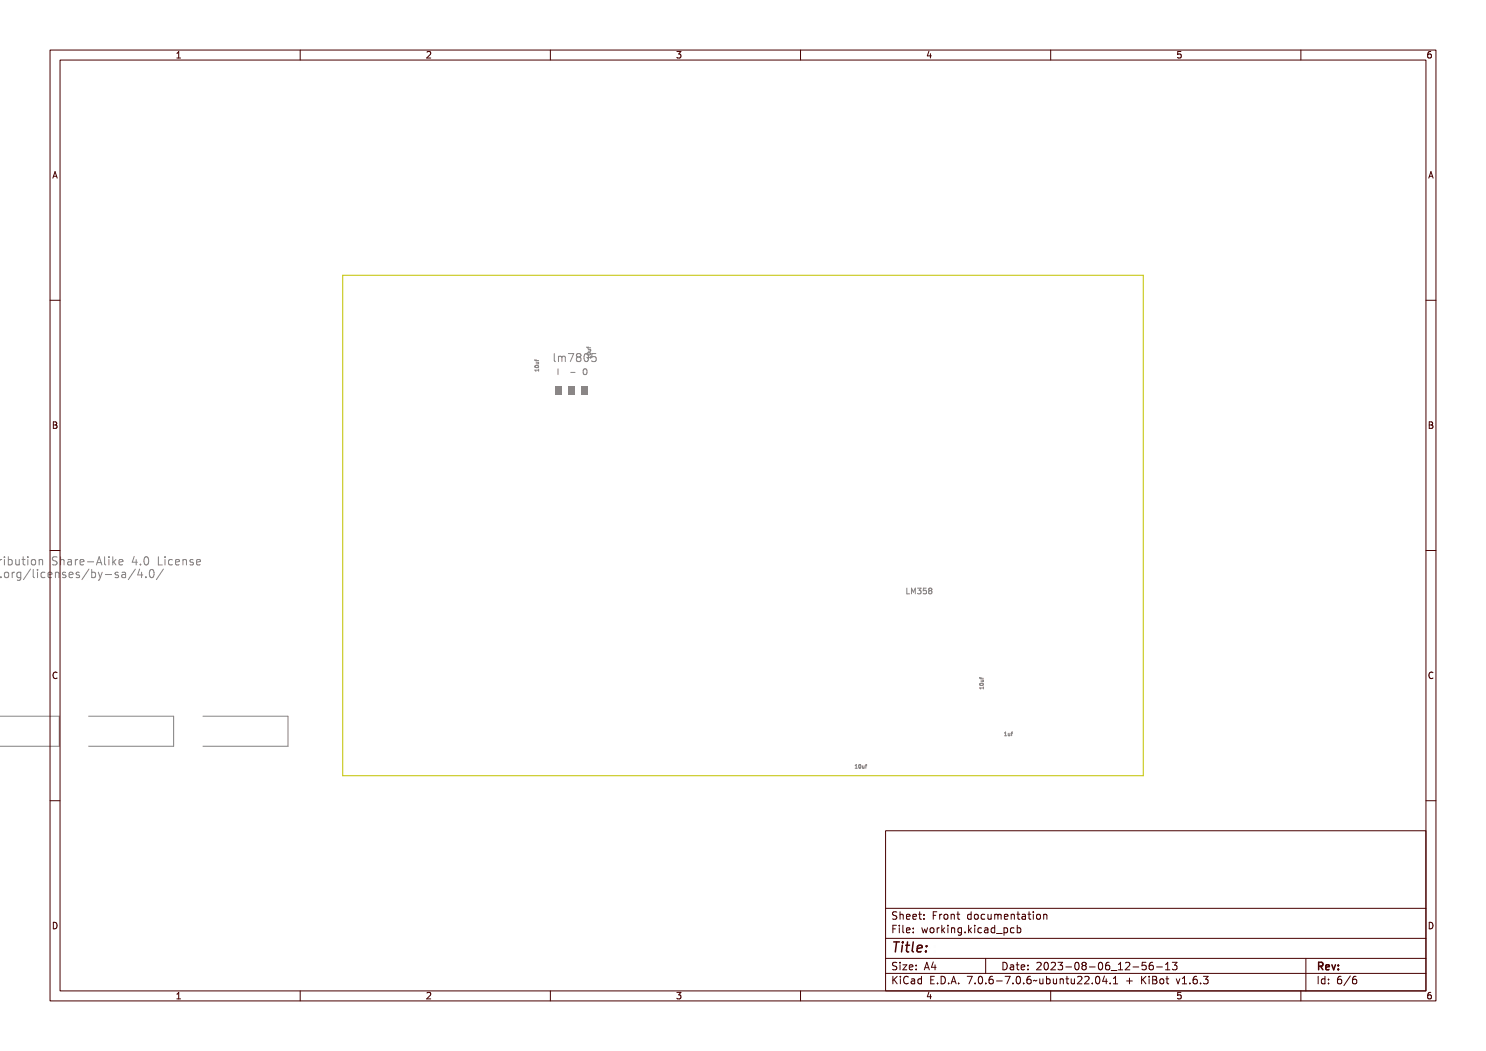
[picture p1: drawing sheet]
<svg xmlns="http://www.w3.org/2000/svg" width="297mm" height="210mm" viewBox="0 0 297 210" stroke-linecap="round" stroke-linejoin="round" font-family="sans-serif">
<g fill="none" stroke="#848484" stroke-width=".2">
<path d="M107 72l.1 .2 .2-.2v.2l.4 .1h-.4l-.1 .2zM107 74h.7v-.2v.4v-.1h-.6v.1zM107.1 73.3l.6 .1a.35 .35 0 0 1-.3 .3 .35 .35 0 0 1-.4-.3zM107.1 73.4a.32 .32 0 0 1 .6 .1 .33 .33 0 0 1-.6-.1zM107.2 72.6h.5v.1a.18 .18 0 0 1 0 .3 .18 .18 0 0 1-.2 .1h-.3l.5-.2zM110.4 70.8h.6v1.3l.4 .2v.2l-.5-.2-.1-1.3h-.4zM111.7 71.3l1 .1v1.1h-.1v-.9l-.2-.2-.1 .2v.9h-.2v-.9l-.1-.2-.1 .2v.9h-.2zM113 70.9h1l-.6 1.6h-.2l.5-1.4h-.7zM114.1 74.4h.8M114.4 71a.44 .44 0 0 1 .7-.1 .44 .44 0 0 1-.1 .7 .45 .45 0 0 1 .1 .7 .45 .45 0 0 1-.7 0 .45 .45 0 0 1 .2-.7l-.3-.2zM115.8 71a.56 .56 0 0 1 .6 0 .56 .56 0 0 1 .2 .7 .56 .56 0 0 1-.5 .8 .56 .56 0 0 1-.5-.8zM115.9 71.1a.65 .65 0 0 1 .4 1.1l-.1 .1a.61 .61 0 0 1-.4-1z"/>
<path d="M116.9 70.9h.8v.2h-.6v.4a.57 .57 0 0 1 .7 .7 .57 .57 0 0 1-.9 .2v-.2a.41 .41 0 0 0 .5 .1 .41 .41 0 0 0 .1-.6 .41 .41 0 0 0-.6 0zM117.3 69.3l.1 .2h.7M117.4 69.5l.1 .2 .2-.2v.2l.5 .1h-.5l-.1 .1zM117.4 71.4h.7l.1-.1v.4l-.1-.2h-.6v.2zM117.5 70.7l.7 .1a.35 .35 0 0 1-.4 .4 .35 .35 0 0 1-.4-.4zM117.5 70.9a.27 .27 0 0 1 .3-.2 .27 .27 0 0 1 .2 .3h-.4zM117.6 69.9h.5M117.6 69.3v.3M117.6 70.1h.6l-.1 .1a.18 .18 0 0 1 .1 .2 .18 .18 0 0 1-.2 .1h-.4l.5-.2zM118 69.9v.2M118.3 70.6h.8M118.5 71.3h.4l.3 .3-.1 .5-.6 .1"/>
<path d="M-.1 112.9h.3v.2h-.2M.1 114.4h.2v.3a.33 .33 0 0 1 .3-.3 .33 .33 0 0 1 .3 .3 .39 .39 0 0 0-.4-.1 .39 .39 0 0 0-.2 .4v.6h-.2zM.6 111.4h.2v.7a.58 .58 0 0 1 .9 .3 .58 .58 0 0 1-.7 .7l-.2-.2v.2h-.2zM.9 112.2l.1-.1a.43 .43 0 0 1 .4 .4 .43 .43 0 0 1-.4 .4l-.2-.2zM1.3 114.6l.3-.2 .3 .2v-.2h.2v1.2a.54 .54 0 0 1-.2 .5 .54 .54 0 0 1-.6-.1v-.2a.4 .4 0 0 0 .5 .1 .4 .4 0 0 0 .1-.5 .49 .49 0 0 1-.6 .1 .49 .49 0 0 1-.1-.6zM1.4 114.7l.1-.1a.42 .42 0 0 1 .4 .4 .42 .42 0 0 1-.4 .5l-.1-.3zM1.9 111.9h.2v.9l.2 .2 .3-.3v-.8h.2v1.2h-.2v-.2a.38 .38 0 0 1-.5 .2 .38 .38 0 0 1-.2-.5zM3.3 114h.2l-.8 1.8h-.3zM3.5 111.6h.2v.3h.4v.2h-.4v.7l.4 .1v.2h-.2a.33 .33 0 0 1-.4-.4v-.6h-.3v-.2h.3zM3.8 114h.5v1.3l.5 .2v.1l-.6-.1-.1-1.4h-.3zM4.6 111.9h.5v1h.4v.2h-1v-.2h.4v-.8h-.3zM4.9 111.4h.2v.3h-.2z"/>
<path d="M5.2 114.4h.5v1.1h.4v.1h-.9v-.1h.3v-.9h-.3zM5.5 114h.2v.2h-.2zM5.9 112a.57 .57 0 0 1 .9 .5 .57 .57 0 0 1-.9 .5l-.1-.5zM6.1 112.2l.1-.1a.43 .43 0 0 1 .4 .4 .43 .43 0 0 1-.4 .4l-.2-.2zM6.6 114.6a.42 .42 0 0 1 .5-.2 .42 .42 0 0 1 .3 .3 .43 .43 0 0 0-.6 0 .43 .43 0 0 0 0 .6 .43 .43 0 0 0 .6 .1 .44 .44 0 0 1-.4 .3 .44 .44 0 0 1-.4-.3l-.1-.5zM7.2 111.9h.2v.2a.39 .39 0 0 1 .4-.2 .39 .39 0 0 1 .3 .5v.7h-.2l-.1-1h-.4v1h-.2zM7.9 114.6a.53 .53 0 0 1 .6-.1 .53 .53 0 0 1 .3 .6h-.9a.46 .46 0 0 0 .3 .4 .46 .46 0 0 0 .5-.1v.2a.66 .66 0 0 1-.9-.1 .66 .66 0 0 1 .1-.9zM8 114.7l.4-.1 .2 .3h-.7zM9.1 114.4h.2v.2a.39 .39 0 0 1 .5-.2 .39 .39 0 0 1 .2 .5v.7h-.2v-.9h-.4l-.1 .9h-.2zM9.9 111.6l.5-.1 .3 .1v.2a.34 .34 0 0 0-.5-.2 .34 .34 0 0 0-.1 .5 .54 .54 0 0 1 .6 .7 .54 .54 0 0 1-.8 .3l-.1-.3a.37 .37 0 0 0 .5 .2 .37 .37 0 0 0 .1-.6 .51 .51 0 0 1-.6-.2 .51 .51 0 0 1 .1-.6zM10.6 114.5l.5-.1 .2 .1-.1 .1a.27 .27 0 0 0-.4 0 .27 .27 0 0 0-.1 .3 .41 .41 0 0 1 .6 .3 .41 .41 0 0 1-.5 .5l-.4-.1v-.2a.33 .33 0 0 0 .4 .1 .33 .33 0 0 0 .2-.3 .46 .46 0 0 1-.4-.2 .46 .46 0 0 1 0-.5zM11.1 111.4h.2v.7a.39 .39 0 0 1 .5-.2 .39 .39 0 0 1 .2 .5v.7h-.2v-.9l-.2-.2-.3 .3v.8h-.2z"/>
<path d="M11.8 114.6a.53 .53 0 0 1 .7-.1 .53 .53 0 0 1 .2 .6h-.8a.46 .46 0 0 0 .3 .4 .46 .46 0 0 0 .5-.1v.2a.66 .66 0 0 1-.9-.1 .66 .66 0 0 1 0-.9zM12 114.7l.3-.1 .2 .3h-.6zM12.4 112l.2-.1a.49 .49 0 0 1 .7 .5v.7h-.2v-.2a.42 .42 0 0 1-.5 .2 .42 .42 0 0 1-.2-.5 .42 .42 0 0 1 .5-.3h.2a.38 .38 0 0 0-.2-.3 .38 .38 0 0 0-.5 .2zM12.6 112.6l.5-.1a.34 .34 0 0 1-.1 .4 .34 .34 0 0 1-.4-.1zM13.2 114.5l.5-.1 .2 .1-.1 .1a.27 .27 0 0 0-.3 0 .27 .27 0 0 0-.2 .3 .41 .41 0 0 1 .6 .3 .41 .41 0 0 1-.4 .5l-.4-.1v-.2a.33 .33 0 0 0 .3 .1 .33 .33 0 0 0 .3-.3 .46 .46 0 0 1-.5-.2 .46 .46 0 0 1 0-.5zM13.9 111.9h.2v.2a.33 .33 0 0 1 .3-.2 .33 .33 0 0 1 .3 .2 .39 .39 0 0 0-.4 0 .39 .39 0 0 0-.2 .4v.6h-.2zM15.1 114h.2l-.8 1.8h-.2zM15.1 112a.53 .53 0 0 1 .7-.1 .53 .53 0 0 1 .2 .6h-.8a.46 .46 0 0 0 .3 .5 .46 .46 0 0 0 .5-.2v.2a.66 .66 0 0 1-.9-.1 .66 .66 0 0 1 0-.9zM15.3 112.1h.3l.2 .3h-.6zM15.7 114h.2v.6a.58 .58 0 0 1 .8 .4 .58 .58 0 0 1-.6 .7l-.2-.2v.1h-.2zM15.9 114.7l.1-.1a.43 .43 0 0 1 .4 .4 .43 .43 0 0 1-.4 .5l-.1-.3zM16.5 112.4h.6v.2h-.6z"/>
<path d="M16.9 114.4h.2l.3 1 .4-1h.2l-.3 .8a.74 .74 0 0 1-.7 .9l.3-.5zM18 111.5h.2l.5 1.6h-.2l-.1-.4h-.6l-.1 .4h-.2zM18.1 111.7l.2 .8h-.4zM18.5 115h.5v.1h-.5zM18.9 111.4h.6v1.4l.4 .1v.2l-.6-.1v-1.4h-.4zM19.7 114.5l.6-.1 .1 .1v.1a.27 .27 0 0 0-.4 0 .27 .27 0 0 0-.1 .3 .41 .41 0 0 1 .6 .3 .41 .41 0 0 1-.5 .5l-.4-.1v-.2a.33 .33 0 0 0 .4 .1 .33 .33 0 0 0 .2-.3 .46 .46 0 0 1-.4-.2 .46 .46 0 0 1-.1-.5zM20.4 111.9h.5v1h.3v.2h-.9v-.2h.4v-.8h-.3zM20.7 111.4h.2v.3h-.2zM20.9 114.5l.2-.1a.49 .49 0 0 1 .7 .6v.6h-.2v-.1a.42 .42 0 0 1-.5 .2 .42 .42 0 0 1-.2-.6 .42 .42 0 0 1 .5-.2h.2a.38 .38 0 0 0-.2-.4 .38 .38 0 0 0-.5 .2zM21.1 115.1l.5-.1a.34 .34 0 0 1-.1 .4 .34 .34 0 0 1-.4 0zM21.6 111.4h.2v1l.6-.5h.2l-.5 .4 .6 .8h-.3l-.4-.6-.2 .1v.5h-.2zM23 114h.2l-.9 1.8h-.2z"/>
<path d="M23 112a.53 .53 0 0 1 .6-.1 .53 .53 0 0 1 .3 .6h-.9a.46 .46 0 0 0 .3 .5 .46 .46 0 0 0 .5-.2v.2a.66 .66 0 0 1-.8-.1 .66 .66 0 0 1 0-.9zM23.2 112.1h.3l.2 .3h-.7zM24.1 114h.2v1.1h.2v.2h-.2v.3h-.2v-.3h-.7zM24.1 114.2v.9h-.5zM25.2 115.3h.2v.3h-.2zM26.1 111.5h.2v1h.2v.2h-.2v.4h-.2v-.4h-.7zM26.1 111.7v.8h-.5zM26.3 114.1a.57 .57 0 0 1 .7 .1 .57 .57 0 0 1 .1 .6 .57 .57 0 0 1-.5 .9 .57 .57 0 0 1-.5-.9zM26.5 114.2a.63 .63 0 0 1 .4 1l-.1 .3a.62 .62 0 0 1-.4-1zM27.2 112.8h.2v.3h-.2zM28.2 114h.2l-.8 1.8h-.2zM28.3 111.6a.57 .57 0 0 1 .7 0 .57 .57 0 0 1 .1 .7 .57 .57 0 0 1-.5 .8 .57 .57 0 0 1-.5-.8z"/>
<path d="M28.5 111.7a.63 .63 0 0 1 .4 1l-.2 .2a.62 .62 0 0 1-.4-1zM29.2 115.3v.1M30.1 113.9a1.09 1.09 0 0 0 .1 1.5 .89 .89 0 0 0 .7-.7 .89 .89 0 0 0-.3-.8M30.8 111.5h.2v1.4h.8v.2h-1zM32.2 111.9h.5v1h.4v.2h-1v-.2h.4v-.8h-.3zM32.5 111.4h.2v.3h-.2zM32.7 113.7l-1.4 2.1M33.6 112a.42 .42 0 0 1 .4-.2 .42 .42 0 0 1 .3 .4 .43 .43 0 0 0-.6 0 .43 .43 0 0 0 0 .6 .43 .43 0 0 0 .6 0 .44 .44 0 0 1-.4 .4 .44 .44 0 0 1-.4-.4l-.1-.5zM34.8 112a.53 .53 0 0 1 .7-.1 .53 .53 0 0 1 .2 .6h-.8a.46 .46 0 0 0 .3 .5 .46 .46 0 0 0 .5-.2v.2a.66 .66 0 0 1-.9-.1 .66 .66 0 0 1 0-.9zM35 112.1h.3l.2 .3h-.6zM36 111.9h.2v.2a.39 .39 0 0 1 .5-.2 .39 .39 0 0 1 .3 .5v.7h-.2l-.1-.9-.2-.2-.2 .3-.1 .8h-.2zM37.5 112l.5-.1h.2l-.1 .2a.27 .27 0 0 0-.3-.1 .27 .27 0 0 0-.2 .3 .41 .41 0 0 1 .6 .3 .41 .41 0 0 1-.4 .5l-.4-.1v-.2a.33 .33 0 0 0 .3 .2 .33 .33 0 0 0 .3-.4 .46 .46 0 0 1-.5-.1 .46 .46 0 0 1 0-.5z"/>
<path d="M38.7 112a.53 .53 0 0 1 .7-.1 .53 .53 0 0 1 .2 .6h-.8a.46 .46 0 0 0 .3 .5 .46 .46 0 0 0 .5-.2v.2a.66 .66 0 0 1-.9-.1 .66 .66 0 0 1 0-.9zM38.9 112.1h.4l.1 .3h-.6zM181.1 117.7h.1v1h.5v.1h-.6zM181.9 117.7h.2l.2 .6 .2-.6h.2v1.1h-.2v-1l-.2 .6h-.1l-.2-.6v1h-.1zM182.9 117.7a.33 .33 0 0 1 .5 0 .33 .33 0 0 1-.1 .5 .34 .34 0 0 1 .1 .6 .34 .34 0 0 1-.6-.2l.1 .1a.26 .26 0 0 0 .4 0 .26 .26 0 0 0 .1-.3 .26 .26 0 0 0-.4-.1l.1-.1a.22 .22 0 0 0 .2-.4 .22 .22 0 0 0-.4 0zM183.8 117.7h.6v.1h-.5v.3a.37 .37 0 0 1 .5 .2 .37 .37 0 0 1-.2 .5 .37 .37 0 0 1-.4-.2 .29 .29 0 0 0 .4 .1 .29 .29 0 0 0 0-.4 .29 .29 0 0 0-.4 0zM184.8 117.8a.31 .31 0 0 1 .5-.1 .31 .31 0 0 1-.1 .5 .32 .32 0 0 1 .1 .5 .32 .32 0 0 1-.5 0 .32 .32 0 0 1 .1-.5l-.2-.1zM185.8 117.5l.5 .2-.3 .3M185.8 118h.2M186 118l.3 .4-.5 .3M195.9 135.5l.1 .2 .2-.2v.2l.4 .1h-.4l-.1 .2zM195.9 137.5h.7v-.2v.4v-.1h-.6v.1z"/>
<path d="M196 136.8l.6 .1a.35 .35 0 0 1-.3 .3 .35 .35 0 0 1-.4-.3zM196 136.9a.32 .32 0 0 1 .6 .1 .33 .33 0 0 1-.6-.1zM196.1 136.1h.5v.1a.18 .18 0 0 1 0 .3 .18 .18 0 0 1-.2 .1h-.3l.5-.2zM-.1 143.1h11.9v6h-11.8M17.7 143.1h17v6h-17M40.6 143.1h17v6h-17M170.9 152.9h.2v.6l.2 .1h-.4l.1-.1v-.5zM171.5 153v-.1a.35 .35 0 0 1 .4 .3 .35 .35 0 0 1-.4 .4zM171.6 153a.3 .3 0 0 1 .2 .2 .3 .3 0 0 1-.2 .3zM172 153.1l.2 .4 .2-.4v.5v-.1a.18 .18 0 0 1-.3 .1 .18 .18 0 0 1-.1-.2zM172.6 153.1l.5-.3-.2 .2 .2 .1h-.2v.5l-.1-.5zM200.8 146.3h.3v.6l.1 .1h-.4l.2-.1v-.6z"/>
<path d="M201.4 146.4l.2 .5 .2-.5v.6l-.1-.1a.18 .18 0 0 1-.2 .1 .18 .18 0 0 1-.1-.2zM202 146.4l.4-.2-.2 .2 .2 .1h-.2v.5l-.1-.5z"/>
<circle cx="107.4" cy="73.5" r=".06"/>
<circle cx="114.8" cy="72" r=".31"/>
<circle cx="114.8" cy="71.3" r=".27"/>
<circle cx="116.1" cy="71.7" r=".14"/>
<circle cx="117.8" cy="70.9" r=".06"/>
<circle cx="26.6" cy="114.8" r=".14"/>
<circle cx="28.6" cy="112.3" r=".14"/>
<circle cx="185" cy="118" r=".19"/>
<circle cx="185" cy="118.5" r=".22"/>
<circle cx="196.3" cy="137" r=".06"/>
<circle cx="171.6" cy="153.2" r=".06"/>
</g>
<g fill="#848484">
<path d="M111 77.2h1.3v1.6h-1.3z" fill-rule="evenodd"/>
<path d="M113.6 77.2h1.3v1.6h-1.3z" fill-rule="evenodd"/>
<path d="M116.1 77.2h1.3v1.6h-1.3z" fill-rule="evenodd"/>
</g>
<path d="M68.5 55h160v100h-160z" fill="none" stroke="#c2c200" stroke-width=".2"/>
<g fill="none" stroke="#480000" stroke-width=".2">
<path d="M10 10h277v190h-277zM12 12h273v186h-273zM60 10v2M110 10v2M160 10v2M210 10v2M260 10v2M10 60h2M285 60h2M10 110h2M285 110h2M10 160h2"/>
<path d="M285 160h2M177 166h108v32h-108zM60 198v2M110 198v2M160 198v2M177 181.5h108M177 187.5h108M177 191.5h108M177 194.5h108M178.1 195.2h.2v.6l.6-.6h.3l-.6 .6 .6 .8h-.2l-.5-.7-.2 .2v.5h-.2zM178.2 185h.9v.2h-.7v.4h.6v.2h-.6v.7h-.2zM178.3 182.4l.5-.1h.2v.2a.31 .31 0 0 0-.5-.1 .31 .31 0 0 0 0 .5 .5 .5 0 0 1 .6 .6 .5 .5 0 0 1-.8 .2l-.1-.2a.34 .34 0 0 0 .4 .1 .34 .34 0 0 0 .1-.5 .47 .47 0 0 1-.5-.2 .47 .47 0 0 1 .1-.5z"/>
<path d="M178.3 192.5l.5-.1h.2v.2a.31 .31 0 0 0-.5-.1 .31 .31 0 0 0 0 .5 .5 .5 0 0 1 .6 .6 .5 .5 0 0 1-.8 .2l-.1-.2a.34 .34 0 0 0 .4 .1 .34 .34 0 0 0 .1-.5 .47 .47 0 0 1-.5-.2 .47 .47 0 0 1 .1-.5zM179.4 182.2h.2v.6a.35 .35 0 0 1 .4-.1 .35 .35 0 0 1 .2 .4v.6h-.2v-.8h-.4v.8h-.2zM179.5 185.4h.4v.9h.4v.2h-.9v-.2h.3v-.8h-.2zM179.5 192.8h.4v.9h.4v.1h-.9v-.1h.3v-.8h-.2zM179.5 195.6h.4v.9h.4v.1h-.9v-.1h.3v-.8h-.2zM179.7 184.9h.2v.3h-.2zM179.7 192.3h.2v.3h-.2zM179.7 195.1h.2v.3h-.2zM180.6 184.9h.4v1.3l.4 .1v.2l-.5-.2v-1.2h-.3zM180.6 192.8h.8l-.6 .9h.6v.1h-.8l.6-.9h-.6zM180.7 182.8l.1-.1a.49 .49 0 0 1 .5 0 .49 .49 0 0 1 .2 .5h-.8a.42 .42 0 0 0 .3 .4 .42 .42 0 0 0 .4-.1 .47 .47 0 0 1-.4 .3 .47 .47 0 0 1-.4-.3zM180.7 195.4a.4 .4 0 0 1 .4-.3 .4 .4 0 0 1 .4 .3 .56 .56 0 0 0-.8 .4 .56 .56 0 0 0 .5 .7l.3-.1a.43 .43 0 0 1-.5 .3 .43 .43 0 0 1-.4-.4v-.6z"/>
<path d="M180.8 182.9l.4-.1 .1 .3h-.6zM181.8 195.6l.3-.1a.43 .43 0 0 1 .5 .5v.6h-.1v-.1a.38 .38 0 0 1-.5 .2 .38 .38 0 0 1-.2-.5 .38 .38 0 0 1 .4-.2h.3a.35 .35 0 0 0-.3-.4 .35 .35 0 0 0-.4 .2zM181.9 182.8l.1-.1a.49 .49 0 0 1 .5 0 .49 .49 0 0 1 .2 .5h-.8a.42 .42 0 0 0 .3 .4 .42 .42 0 0 0 .5-.1 .47 .47 0 0 1-.5 .3 .47 .47 0 0 1-.4-.3zM181.9 185.5l.1-.1a.49 .49 0 0 1 .5 0 .49 .49 0 0 1 .2 .5h-.8a.42 .42 0 0 0 .3 .4 .42 .42 0 0 0 .5-.1 .47 .47 0 0 1-.5 .3 .47 .47 0 0 1-.4-.3zM181.9 192.9l.1-.1a.49 .49 0 0 1 .5 0 .49 .49 0 0 1 .2 .5h-.8a.42 .42 0 0 0 .3 .4 .42 .42 0 0 0 .5-.1 .47 .47 0 0 1-.5 .3 .47 .47 0 0 1-.4-.3zM182 196.2l.5-.1a.31 .31 0 0 1-.2 .4 .31 .31 0 0 1-.4-.1zM182 182.9l.4-.1 .1 .3h-.6zM182 185.6l.4-.1 .1 .3h-.6zM182 193l.4-.1 .1 .3h-.6zM183 195.7l.4-.2 .2 .2v-.6h.2v1.5h-.2v-.1a.42 .42 0 0 1-.5 .1 .42 .42 0 0 1-.2-.5zM183.2 195.8l.1-.1a.4 .4 0 0 1 .3 .4 .4 .4 0 0 1-.3 .4l-.2-.2zM183.2 182.3h.2v.4h.4v.1h-.4v.7l.4 .1v.1h-.4l-.1-.1-.1-.8h-.3v-.1h.3z"/>
<path d="M183.3 185.4h.2v.3h-.2zM183.3 186.2h.2v.3h-.2zM183.3 192.8h.2v.3h-.2zM183.3 193.6h.2v.2h-.2zM184.5 182.7h.2v.3h-.2zM184.5 183.5h.2v.2h-.2zM185.2 185.4h.2l.2 .8 .1-.5h.2l.2 .5 .1-.8h.2l-.2 1.1h-.2l-.2-.7-.2 .7h-.1zM185.4 195.2h.9v.2h-.7v.4h.6v.2h-.6v.5h.7v.1h-.9zM185.7 192.4h.2l.5 1.4h-.2l-.1-.3h-.5l-.1 .3h-.2zM185.8 192.6l.2 .7h-.4zM186.6 182.3h.9v.2h-.7v.4h.6v.2h-.6v.6h-.2zM186.8 185.6l.1-.1a.39 .39 0 0 1 .4 .4 .39 .39 0 0 1-.4 .4l-.1-.2z"/>
<path d="M186.9 196.4h.2v.2h-.2zM187.1 192.4h.2v.9h.2v.2h-.2v.3h-.2v-.3h-.6zM187.1 192.6v.7h-.4zM187.8 195.2a.76 .76 0 0 1 .9 .7 .76 .76 0 0 1-.9 .7zM188 195.4a.57 .57 0 0 1 .5 .5 .57 .57 0 0 1-.5 .6zM188 182.7h.2v.2v-.1a.29 .29 0 0 1 .3-.2 .29 .29 0 0 1 .3 .3 .37 .37 0 0 0-.5-.1 .37 .37 0 0 0-.1 .4v.5h-.2zM188 185.4h.2v.2v-.1a.29 .29 0 0 1 .3-.2 .29 .29 0 0 1 .3 .3 .37 .37 0 0 0-.5-.1 .37 .37 0 0 0-.1 .4v.6h-.2zM189.1 184.9h.1v.9l.5-.4h.2l-.4 .4 .5 .7h-.2l-.4-.6-.2 .1v.5h-.1zM189.2 182.9l.1-.1a.39 .39 0 0 1 .4 .4 .39 .39 0 0 1-.4 .4l-.1-.2zM189.3 196.4h.3v.2h-.3zM190.2 182.7h.2v.1a.35 .35 0 0 1 .4-.1 .35 .35 0 0 1 .3 .4v.6h-.2l-.1-.8h-.3l-.1 .8h-.2zM190.3 185.4h.4v.9h.4v.2h-.9v-.2h.4v-.8h-.3z"/>
<path d="M190.5 195.2h.3l.4 1.4h-.2l-.1-.3h-.5l-.1 .3h-.2zM190.6 184.9h.1v.3h-.1zM190.6 195.4l.2 .7h-.4zM191.4 185.4h.2v.1a.35 .35 0 0 1 .4-.1 .35 .35 0 0 1 .3 .4v.7h-.2l-.1-.9h-.3l-.1 .9h-.2zM191.7 182.3h.1v.4h.4v.1h-.4v.7l.4 .1v.1h-.4l-.1-.1v-.8h-.3v-.1h.3zM191.7 196.4h.3v.2h-.3zM192.7 185.5l.3-.2 .3 .2v-.1h.2v1a.53 .53 0 0 1-.8 .4v-.2a.36 .36 0 0 0 .4 .1 .36 .36 0 0 0 .2-.4l-.1 .1a.53 .53 0 0 1-.7-.3 .53 .53 0 0 1 .2-.6zM192.8 185.6l.1-.1a.39 .39 0 0 1 .4 .4 .39 .39 0 0 1-.4 .4l-.1-.2zM193.8 195.2h.9l-.5 1.4h-.2l.5-1.2h-.7zM193.9 182.8l.3-.2 .3 .2v-.6h.2v1.5h-.2v-.1a.42 .42 0 0 1-.6 .1 .42 .42 0 0 1-.1-.5zM194.1 182.8a.4 .4 0 0 1 .4 .4 .4 .4 0 0 1-.4 .4l-.2-.4zM194.1 186.2h.3v.3h-.3z"/>
<path d="M195.1 184.9h.2v.9l.4-.4h.3l-.5 .4 .5 .7h-.2l-.4-.6-.1 .1v.5h-.2zM195.2 182.9l.1-.1a.39 .39 0 0 1 .4 .4 .39 .39 0 0 1-.4 .4l-.1-.2zM195.3 196.4h.3v.2h-.3zM196.3 185.4h.5v.9h.3v.2h-.9v-.2h.4v-.8h-.3zM196.3 195.4a.57 .57 0 0 1 .7 0 .57 .57 0 0 1 .1 .8 .5 .5 0 0 1-.6 .5 .5 .5 0 0 1-.3-.8zM196.4 182.8a.39 .39 0 0 1 .4-.2 .39 .39 0 0 1 .3 .3 .4 .4 0 0 0-.6 0 .4 .4 0 0 0 0 .6 .4 .4 0 0 0 .6 0 .45 .45 0 0 1-.6 .3 .45 .45 0 0 1-.3-.6zM196.5 195.4a.61 .61 0 0 1 .4 1l-.1 .1a.61 .61 0 0 1-.4-1zM196.6 184.9h.2v.3h-.2zM197 191.5v3M197.4 182.7h.2v.8l.2 .1 .3-.2v-.7h.2v1h-.2v-.1a.35 .35 0 0 1-.4 .2 .35 .35 0 0 1-.3-.5zM197.6 185.5a.39 .39 0 0 1 .4-.2 .39 .39 0 0 1 .3 .3 .4 .4 0 0 0-.6 0 .4 .4 0 0 0 0 .6 .4 .4 0 0 0 .6 0 .45 .45 0 0 1-.6 .3 .45 .45 0 0 1-.3-.6zM197.7 196.4h.3v.2h-.3z"/>
<path d="M198.6 182.7l.5 .1 .3-.1 .2 1h-.2l-.1-.9-.2 .1v.8h-.1l-.2-.9-.1 .9h-.1zM198.7 185.4l.2-.1a.43 .43 0 0 1 .6 .5v.7h-.2v-.2a.38 .38 0 0 1-.5 .2 .38 .38 0 0 1-.2-.5 .38 .38 0 0 1 .5-.2h.2a.35 .35 0 0 0-.3-.4 .35 .35 0 0 0-.3 .2zM198.7 195.4a.38 .38 0 0 1 .4-.3 .38 .38 0 0 1 .3 .3 .43 .43 0 0 0-.5 0 .43 .43 0 0 0-.1 .5 .46 .46 0 0 1 .7 .1 .46 .46 0 0 1-.2 .6 .46 .46 0 0 1-.7-.2zM198.8 186l.5-.1a.31 .31 0 0 1-.1 .4 .31 .31 0 0 1-.4-.1zM199.9 185.5l.3-.2 .3 .2v-.6h.2v1.6h-.2v-.2a.42 .42 0 0 1-.5 .1 .42 .42 0 0 1-.2-.5zM199.9 182.8l.2-.1a.49 .49 0 0 1 .5 0 .49 .49 0 0 1 .1 .5h-.7a.42 .42 0 0 0 .2 .4 .42 .42 0 0 0 .5-.1 .47 .47 0 0 1-.4 .3 .47 .47 0 0 1-.5-.3zM200 196h.5v.2h-.5zM200 185.6l.1-.1a.39 .39 0 0 1 .4 .4 .39 .39 0 0 1-.4 .4l-.1-.2zM200.1 182.9l.3-.1 .2 .3h-.6zM200.1 192.4a.76 .76 0 0 1 1 .7 .76 .76 0 0 1-1 .7zM200.3 192.6a.57 .57 0 0 1 .6 .5 .57 .57 0 0 1-.6 .6zM200.9 186.8l1.2 .1z"/>
<path d="M201 195.2h.9l-.5 1.4h-.2l.5-1.2h-.7zM201.1 182.7h.1v.1a.35 .35 0 0 1 .5-.1 .35 .35 0 0 1 .2 .4v.6h-.2v-.8h-.4l-.1 .8h-.1zM201.4 192.8l.3-.1a.43 .43 0 0 1 .5 .5v.6h-.1v-.1a.38 .38 0 0 1-.5 .2 .38 .38 0 0 1-.2-.5 .38 .38 0 0 1 .4-.2h.3a.35 .35 0 0 0-.3-.4 .35 .35 0 0 0-.4 .2zM201.6 193.4l.5-.1a.31 .31 0 0 1-.2 .4 .31 .31 0 0 1-.4-.1zM202.2 185.4h.2v.1a.53 .53 0 0 1 .8 .3 .53 .53 0 0 1-.6 .7l-.2-.2v.6h-.2zM202.5 182.3h.2v.4h.4v.1h-.4v.7l.4 .1v.1h-.4l-.2-.1v-.8h-.3v-.1h.3zM202.5 185.6l.1-.1a.4 .4 0 0 1 .4 .4 .4 .4 0 0 1-.4 .4l-.2-.2zM202.5 196.4h.3v.2h-.3zM202.8 192.4h.2v.4h.4v.1h-.4v.7l.4 .1v.1h-.4l-.2-.1v-.8h-.3v-.1h.3zM203.5 182.7l.3-.1a.43 .43 0 0 1 .5 .5v.6h-.2v-.1a.38 .38 0 0 1-.5 .2 .38 .38 0 0 1-.2-.5 .38 .38 0 0 1 .5-.2h.2a.35 .35 0 0 0-.2-.4 .35 .35 0 0 0-.4 .2zM203.5 195.4a.57 .57 0 0 1 .8 0 .57 .57 0 0 1 0 .8 .5 .5 0 0 1-.6 .5 .5 .5 0 0 1-.3-.8zM203.6 185.5a.39 .39 0 0 1 .4-.2 .39 .39 0 0 1 .3 .3 .4 .4 0 0 0-.5 0 .4 .4 0 0 0 0 .6 .4 .4 0 0 0 .5 0 .45 .45 0 0 1-.6 .3 .45 .45 0 0 1-.2-.6z"/>
<path d="M203.7 183.3l.4-.1a.31 .31 0 0 1-.1 .4 .31 .31 0 0 1-.4-.1zM203.7 195.4a.61 .61 0 0 1 .4 1l-.1 .1a.61 .61 0 0 1-.3-1zM203.9 192.9l.1-.1a.49 .49 0 0 1 .5 0 .49 .49 0 0 1 .2 .5h-.8a.42 .42 0 0 0 .3 .4 .42 .42 0 0 0 .5-.1 .47 .47 0 0 1-.5 .3 .47 .47 0 0 1-.4-.3zM204 193l.4-.1 .1 .3h-.6zM204.7 184.9h.1v.6a.53 .53 0 0 1 .8 .3 .53 .53 0 0 1-.6 .7l-.2-.2v.2h-.1zM204.9 182.3h.2v.4h.4v.1h-.4v.7l.4 .1v.1h-.4l-.2-.1v-.8h-.3v-.1h.3zM204.9 185.6l.1-.1a.39 .39 0 0 1 .4 .4 .39 .39 0 0 1-.4 .4l-.1-.2zM204.9 196.4h.3v.2h-.3zM205.3 192.8h.2v.3h-.2zM205.3 193.6h.2v.2h-.2zM205.9 182.7h.5v.9h.3v.1h-.9v-.1h.4v-.8h-.3zM205.9 195.4a.38 .38 0 0 1 .4-.3 .38 .38 0 0 1 .3 .3 .43 .43 0 0 0-.5 0 .43 .43 0 0 0-.1 .5 .46 .46 0 0 1 .7 .1 .46 .46 0 0 1-.2 .6 .46 .46 0 0 1-.6-.2z"/>
<path d="M206.2 182.2h.2v.3h-.2zM207 196l1-.1a.49 .49 0 0 1-.8 .1l-.2 .2zM207.3 182.9l.1-.1a.39 .39 0 0 1 .4 .4 .39 .39 0 0 1-.4 .4l-.2-.2zM207.4 192.5a.53 .53 0 0 1 .8 .1 .53 .53 0 0 1-.3 .7l-.3 .4h.7v.1h-.9l.3-.5a.4 .4 0 0 0 .3-.4 .4 .4 0 0 0-.3-.4l-.3 .2zM208.3 182.7h.1v.1a.35 .35 0 0 1 .5-.1 .35 .35 0 0 1 .2 .4v.6h-.2v-.8h-.4l-.1 .8h-.1zM208.3 195.6h.1l.1 .8 .2 .1 .2-.2v-.7h.2v1h-.2v-.1a.35 .35 0 0 1-.4 .2 .35 .35 0 0 1-.2-.5zM208.7 192.6a.57 .57 0 0 1 .7 0 .57 .57 0 0 1 .1 .8 .5 .5 0 0 1-.6 .5 .5 .5 0 0 1-.3-.8zM208.9 192.6a.61 .61 0 0 1 .3 1l-.1 .1a.61 .61 0 0 1-.3-1zM209.5 195.1h.2v.6a.53 .53 0 0 1 .7 .3 .53 .53 0 0 1-.6 .7l-.1-.2v.1h-.2zM209.7 195.8l.1-.1a.4 .4 0 0 1 .4 .4 .4 .4 0 0 1-.4 .4l-.1-.2zM209.8 192.5a.53 .53 0 0 1 .8 .1 .53 .53 0 0 1-.3 .7l-.3 .4h.7v.1h-.9l.3-.5a.4 .4 0 0 0 .3-.4 .4 .4 0 0 0-.3-.4l-.3 .2zM210 198v2"/>
<path d="M210.7 195.6h.2v.8l.2 .1 .2-.2v-.7h.2v1h-.2v-.1a.35 .35 0 0 1-.4 .2 .35 .35 0 0 1-.2-.5zM211 192.4a.46 .46 0 0 1 .6 0 .46 .46 0 0 1 .1 .6l-.1 .1a.47 .47 0 0 1 .2 .7 .47 .47 0 0 1-.7 0l-.1-.2a.35 .35 0 0 0 .5 .1 .35 .35 0 0 0 0-.5h-.3v-.2a.29 .29 0 0 0 .4-.1 .29 .29 0 0 0-.1-.4 .29 .29 0 0 0-.4 .1h-.1zM211.9 195.6h.2v.1a.35 .35 0 0 1 .4-.1 .35 .35 0 0 1 .2 .4v.6h-.2v-.8h-.4v.8h-.2zM212.4 193.2h.5v.2h-.5zM213.3 195.2h.2v.4h.4v.1h-.4v.7l.4 .1v.1h-.4l-.2-.1v-.8h-.3v-.1h.3zM213.5 192.6a.57 .57 0 0 1 .7 0 .57 .57 0 0 1 .1 .8 .5 .5 0 0 1-.6 .5 .5 .5 0 0 1-.3-.8zM213.7 192.6a.61 .61 0 0 1 .3 1v.1a.61 .61 0 0 1-.4-1zM214.3 195.6h.2v.8l.2 .1 .2-.2v-.7h.2v1h-.2v-.1a.35 .35 0 0 1-.4 .2 .35 .35 0 0 1-.2-.5zM214.7 192.5a.41 .41 0 0 1 .7-.1 .41 .41 0 0 1-.2 .7 .42 .42 0 0 1 .2 .6 .42 .42 0 0 1-.7 0 .42 .42 0 0 1 .2-.6l-.3-.2zM215.5 195.3a.53 .53 0 0 1 .8 .1 .53 .53 0 0 1-.3 .7l-.3 .4h.6v.1h-.9l.4-.5a.4 .4 0 0 0 .3-.4 .4 .4 0 0 0-.3-.4l-.3 .2zM216 193.2h.5v.2h-.5zM216.7 195.3a.53 .53 0 0 1 .8 .1 .53 .53 0 0 1-.3 .7l-.3 .4h.6v.1h-.9l.4-.5a.4 .4 0 0 0 .3-.4 .4 .4 0 0 0-.3-.4l-.3 .2z"/>
<path d="M217.1 192.6a.57 .57 0 0 1 .7 0 .57 .57 0 0 1 .1 .8 .5 .5 0 0 1-.6 .5 .5 .5 0 0 1-.3-.8zM217.3 192.6a.61 .61 0 0 1 .3 1v.1a.61 .61 0 0 1-.4-1zM218.2 196.4h.2v.2h-.2zM218.3 192.6a.38 .38 0 0 1 .4-.3 .38 .38 0 0 1 .3 .3 .43 .43 0 0 0-.5 0 .43 .43 0 0 0-.1 .5 .46 .46 0 0 1 .6 .1 .46 .46 0 0 1-.1 .6 .46 .46 0 0 1-.7-.2zM219.2 195.4a.57 .57 0 0 1 .7 0 .57 .57 0 0 1 .1 .8 .5 .5 0 0 1-.7 .5 .5 .5 0 0 1-.3-.8zM219.2 194.2l1.3 .1zM219.4 195.4a.61 .61 0 0 1 .3 1l-.1 .1a.61 .61 0 0 1-.3-1zM220.7 192.5l.5-.1v1.3h.3v.1h-.8v-.1h.3v-1.1h-.3zM220.8 195.2h.2v.9h.2v.2h-.2v.3h-.2v-.3h-.6zM220.8 195.4v.7h-.4zM221.8 196.4h.2v.2h-.2zM221.8 192.5a.53 .53 0 0 1 .8 .1 .53 .53 0 0 1-.3 .7l-.3 .4h.7v.1h-.9l.3-.5a.4 .4 0 0 0 .4-.4 .4 .4 0 0 0-.4-.4l-.3 .2z"/>
<path d="M222.8 195.3l.5-.1v1.3h.3v.1h-.8v-.1h.3v-1.1h-.3zM223.2 193.2h.5v.2h-.5zM224.3 192.4h.7v.2h-.6v.3a.53 .53 0 0 1 .7 .7 .53 .53 0 0 1-.9 .2v-.2a.38 .38 0 0 0 .5 .1 .38 .38 0 0 0 .1-.5 .38 .38 0 0 0-.5-.1zM225.4 195.5h.2v.4h.4v.2h-.4v.4h-.2v-.4h-.4v-.2h.4zM225.5 192.6a.38 .38 0 0 1 .4-.3 .38 .38 0 0 1 .3 .3 .43 .43 0 0 0-.5 0 .43 .43 0 0 0-.1 .5 .46 .46 0 0 1 .7 .1 .46 .46 0 0 1-.2 .6 .46 .46 0 0 1-.7-.2zM226.8 193.2h.5v.2h-.5zM227.5 195.2h.2v.6l.6-.6h.2l-.6 .6 .6 .8h-.2l-.5-.7-.1 .2v.5h-.2zM227.9 192.5l.5-.1v1.3h.3v.1h-.8v-.1h.3v-1.1h-.3zM228.8 195.6h.4v.9h.4v.1h-.9v-.1h.4v-.8h-.3zM229.1 192.4a.46 .46 0 0 1 .6 0 .46 .46 0 0 1 0 .6l-.1 .1a.47 .47 0 0 1 .2 .7 .47 .47 0 0 1-.7 0l-.1-.2a.35 .35 0 0 0 .5 .1 .35 .35 0 0 0 0-.5h-.2v-.2a.29 .29 0 0 0 .4-.1 .29 .29 0 0 0-.2-.4 .29 .29 0 0 0-.3 .1h-.1zM229.1 195.1h.1v.3h-.1zM229.9 195.2h.4a.35 .35 0 0 1 .5 .2 .35 .35 0 0 1-.3 .5 .41 .41 0 0 1 .3 .5 .41 .41 0 0 1-.5 .2h-.4z"/>
<path d="M230.1 196h.2a.27 .27 0 0 1 .3 .2 .27 .27 0 0 1-.3 .3h-.2zM230.1 195.4h.2a.23 .23 0 0 1 .3 .2 .23 .23 0 0 1-.3 .2h-.2zM231.2 193.2h1.1M231.3 195.8l.1-.1a.39 .39 0 0 1 .4 .4 .39 .39 0 0 1-.4 .4l-.1-.2zM232.6 195.2h.1v.4h.4v.1h-.4l.1 .7 .3 .1v.1h-.3l-.2-.1v-.8h-.3v-.1h.3zM233 193.8h.8M233 192.7l.4-.4v1.5M234.3 192.3h.9l-.5 .6 .5 .1v.6l-.2 .2-.7-.2M234.6 195.6h.2l.3 .9 .4-.9h.2l-.4 1h-.3zM236 195.3l.5-.1v1.3h.3v.1h-.8v-.1h.3v-1.1h-.3zM237.4 196.4h.3v.2h-.3zM238.4 195.4a.38 .38 0 0 1 .4-.3 .38 .38 0 0 1 .3 .3 .43 .43 0 0 0-.5 0 .43 .43 0 0 0-.1 .5 .46 .46 0 0 1 .7 .1 .46 .46 0 0 1-.2 .6 .46 .46 0 0 1-.7-.2z"/>
<path d="M239.8 196.4h.3v.2h-.3zM240.7 195.2a.46 .46 0 0 1 .6 0 .46 .46 0 0 1 .1 .6l-.1 .1a.47 .47 0 0 1 .2 .7 .47 .47 0 0 1-.7 0l-.1-.2a.35 .35 0 0 0 .5 .1 .35 .35 0 0 0 0-.5l-.3-.1v-.1a.29 .29 0 0 0 .4-.1 .29 .29 0 0 0-.1-.4 .29 .29 0 0 0-.4 .1h-.1zM260 198v2M261 191.5v6.5M263.2 195.2h.8v.2h-.3v1.1h.3v.1h-.8v-.1h.3v-1.1h-.3zM264.4 195.7l.3-.2 .3 .2v-.6h.2v1.5h-.2v-.1a.42 .42 0 0 1-.5 .1 .42 .42 0 0 1-.2-.5zM264.6 195.8l.1-.1a.4 .4 0 0 1 .3 .4 .4 .4 0 0 1-.3 .4l-.2-.2zM265.9 195.6h.2v.3h-.2zM265.9 196.4h.2v.2h-.2zM268.1 195.4a.38 .38 0 0 1 .3-.3 .38 .38 0 0 1 .4 .3 .43 .43 0 0 0-.5 0 .43 .43 0 0 0-.2 .5 .46 .46 0 0 1 .7 .1 .46 .46 0 0 1-.2 .6 .46 .46 0 0 1-.6-.2zM269.9 195.2h.2l-.8 1.6h-.2zM270.5 195.4a.38 .38 0 0 1 .4-.3 .38 .38 0 0 1 .3 .3 .43 .43 0 0 0-.5 0 .43 .43 0 0 0-.2 .5 .46 .46 0 0 1 .7 .1 .46 .46 0 0 1-.2 .6 .46 .46 0 0 1-.6-.2z"/>
<circle cx="187" cy="185.9" r=".53"/>
<circle cx="189.4" cy="183.2" r=".53"/>
<circle cx="195.4" cy="183.2" r=".53"/>
<circle cx="196.7" cy="195.9" r=".13"/>
<circle cx="199.1" cy="196.2" r=".32"/>
<circle cx="203.9" cy="195.9" r=".13"/>
<circle cx="206.3" cy="196.2" r=".32"/>
<circle cx="207.4" cy="183.2" r=".53"/>
<circle cx="209" cy="193.1" r=".13"/>
<circle cx="213.8" cy="193.1" r=".13"/>
<circle cx="215" cy="193.4" r=".29"/>
<circle cx="215" cy="192.8" r=".25"/>
<circle cx="217.4" cy="193.1" r=".13"/>
<circle cx="218.7" cy="193.4" r=".32"/>
<circle cx="219.5" cy="195.9" r=".13"/>
<circle cx="225.9" cy="193.4" r=".32"/>
<circle cx="231.5" cy="196.1" r=".53"/>
<circle cx="238.8" cy="196.2" r=".32"/>
<circle cx="268.5" cy="196.2" r=".32"/>
<circle cx="270.9" cy="196.2" r=".32"/>
</g>
<g fill="none" stroke="#480000" stroke-width=".3">
<path d="M178.1 188.4h1.4v.2h-.6v1.7h-.2v-1.7h-.6zM179.9 188.8h.7v1.3h.4v.2h-1.2v-.2h.5v-1.1h-.4zM180.3 188.3h.3v.3h-.3zM181.8 188.4h.2v.4h.6v.2h-.6v1l.6 .1v.2a.55 .55 0 0 1-.8-.5v-.8h-.4v-.2h.4zM183 188.3h.6l.1 1.6 .1 .2h.4v.2a.54 .54 0 0 1-.8-.5v-1.4h-.4zM184.8 189a.65 .65 0 0 1 .8-.1 .65 .65 0 0 1 .3 .7h-1.1a.56 .56 0 0 0 .4 .5 .56 .56 0 0 0 .6-.1v.2a.81 .81 0 0 1-1.1-.1 .81 .81 0 0 1 .1-1.1zM185 189.1l.4-.1 .2 .4h-.8zM186.7 188.9h.3v.4h-.3zM186.7 189.9h.3v.4h-.3zM263.1 192.4a.73 .73 0 0 1 .9 .2v.3l-.3 .3 .5 .6h-.2l-.3-.4-.2-.2h-.2v.6h-.2zM263.3 192.6h.2a.26 .26 0 0 1 .3 .2 .26 .26 0 0 1-.2 .3h-.3zM264.5 192.9l.1-.1a.49 .49 0 0 1 .5 0 .49 .49 0 0 1 .2 .5h-.8a.42 .42 0 0 0 .3 .4 .42 .42 0 0 0 .4-.1 .47 .47 0 0 1-.4 .3 .47 .47 0 0 1-.4-.3z"/>
<path d="M264.6 193l.3-.1 .2 .3h-.6zM265.5 192.8h.2l.3 .9 .3-.9h.2l-.4 1h-.2zM267.1 192.8h.2v.3h-.2zM267.1 193.6h.2v.2h-.2z"/>
</g>
<text font-size="2.7" fill="#480000" x="178" y="190.3">Title:</text>
<g font-size="2.2" fill="#848484">
<text x="-.9" y="113.1">ibution Share-Alike 4.0 License</text>
<text x="-.3" y="115.6">rg/licenses/by-sa/4.0/</text>
</g>
<text font-size="2.1" fill="#848484" x="110.3" y="72.5">lm7805</text>
<g font-size="2" fill="#480000">
<text x="178" y="183.7">Sheet: Front documentation</text>
<text x="178" y="186.5">File: working.kicad_pcb</text>
<text x="178" y="193.9">Size: A4</text>
<text x="178" y="196.6">KiCad E.D.A. 7.0.6-7.0.6~ubuntu22.04.1 + KiBot v1.6.3</text>
<text x="200" y="193.9">Date: 2023-08-06_12-56-13</text>
<text x="263" y="196.6">Id: 6/6</text>
<text x="263" y="193.9">Rev:</text>
</g>
<g font-size="1.7" fill="#480000">
<text x="35" y="11.7">1</text>
<text x="85" y="11.7">2</text>
<text x="135" y="11.7">3</text>
<text x="185" y="11.7">4</text>
<text x="235" y="11.7">5</text>
<text x="285" y="11.7">6</text>
<text x="10.5" y="35.7">A</text>
<text x="285.5" y="35.7">A</text>
<text x="10.5" y="85.6">B</text>
<text x="285.5" y="85.6">B</text>
<text x="10.5" y="135.7">C</text>
<text x="285.5" y="135.7">C</text>
<text x="10.5" y="185.6">D</text>
<text x="285.5" y="185.6">D</text>
<text x="35" y="199.7">1</text>
<text x="85" y="199.7">2</text>
<text x="135" y="199.7">3</text>
<text x="185" y="199.7">4</text>
<text x="235" y="199.7">5</text>
<text x="285" y="199.7">6</text>
</g>
<g font-size="1.5" fill="#848484">
<text x="111.2" y="75">I</text>
<text x="113.7" y="75">-</text>
<text x="116.3" y="75">O</text>
<text x="180.9" y="118.8">LM358</text>
</g>
<g font-size="1" fill="#848484">
<text x="107.7" y="74.4" transform="rotate(-90 107.7 74.4)">10uf</text>
<text x="196.6" y="137.9" transform="rotate(-90 196.6 137.9)">10uf</text>
<text x="200.7" y="147">1uf</text>
<text x="170.7" y="153.6">10uf</text>
</g>
</svg>
